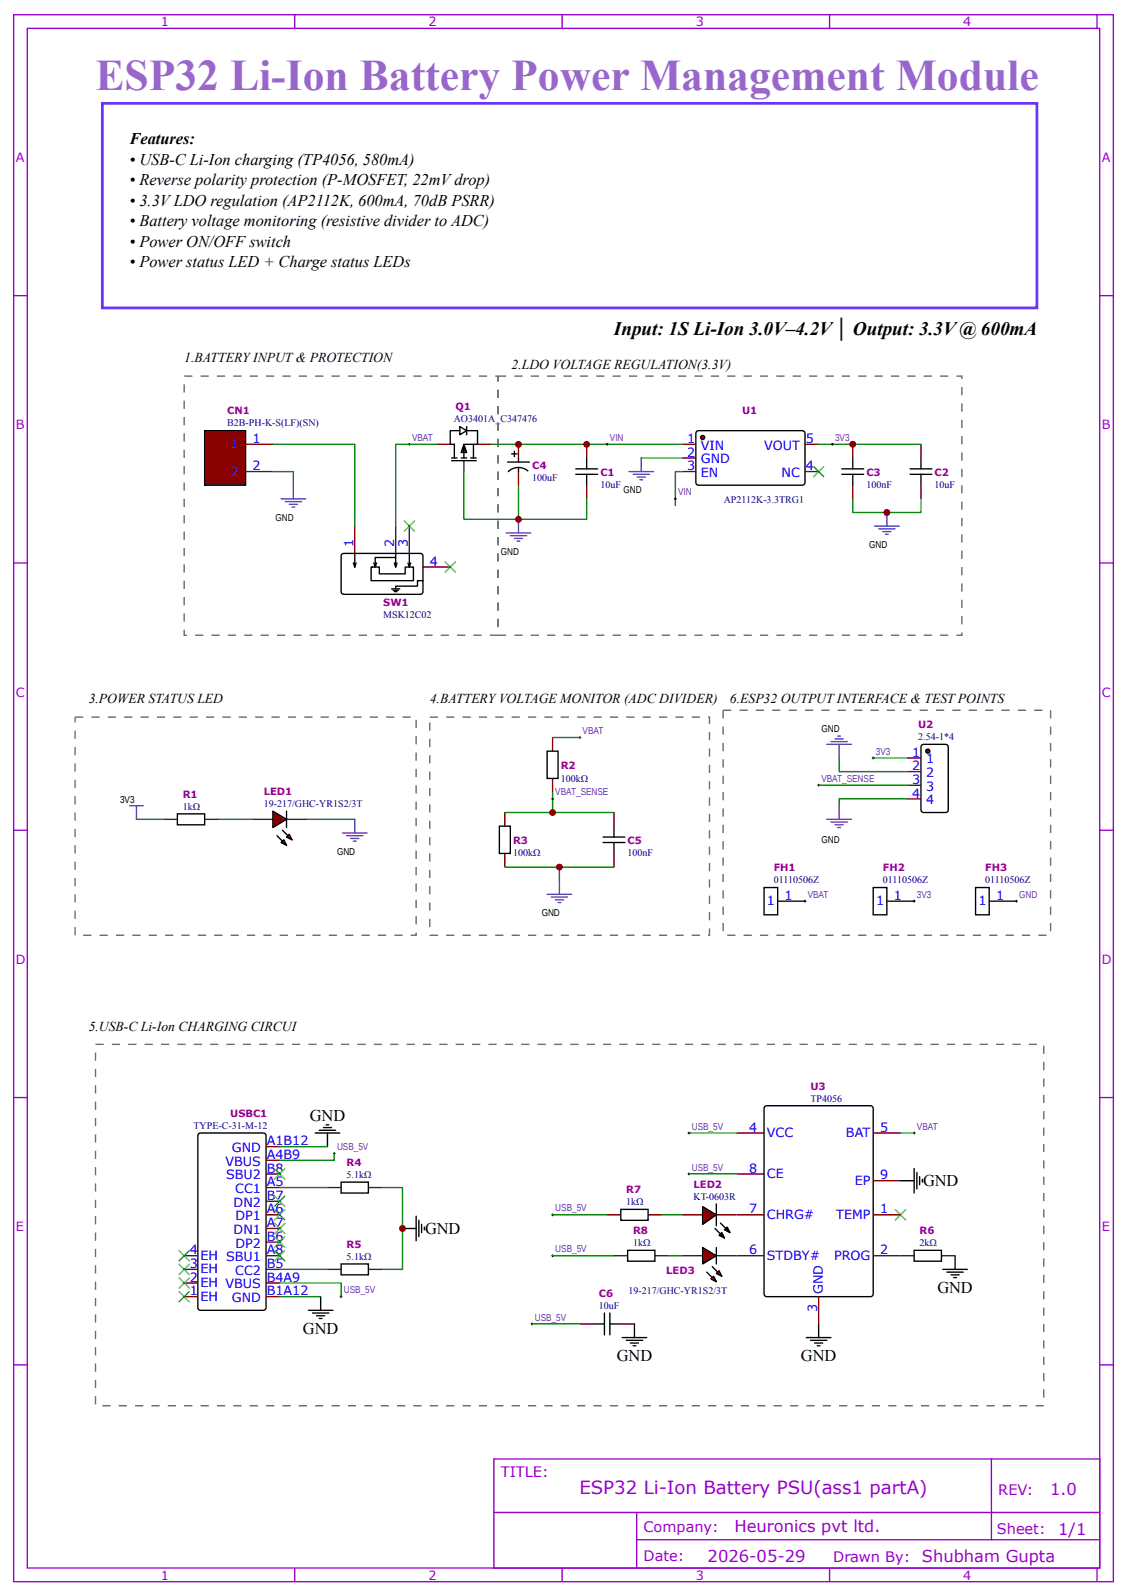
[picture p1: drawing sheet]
<svg xmlns="http://www.w3.org/2000/svg" width="219mm" height="310mm" viewBox="0 0 219 310" stroke-linecap="round" stroke-linejoin="round" font-family="sans-serif">
<g fill="none" stroke="#90c" stroke-width=".26">
<path d="M2.6 2.9h213.3v304h-213.3zM5.3 5.5h208v298.7h-208zM57.1 2.9v2.6M109 2.9v2.6M160.9 2.9v2.6M212.7 2.9v2.6M2.6 57.4h2.7M213.3 57.4h2.6M2.6 109.2h2.7M213.3 109.2h2.6M2.6 161.1h2.7M213.3 161.1h2.6"/>
<path d="M2.6 212.9h2.7M213.3 212.9h2.6M2.6 264.8h2.7M213.3 264.8h2.6M95.8 283.1h117.5v21.1h-117.5zM95.8 293.4h117.4M123.5 298.7h89.7M123.5 293.4v10.6M192.2 283.1l.1 15.6M57.1 304.2v2.7M109 304.2v2.7M160.9 304.2v2.7"/>
<path d="M212.7 304.2v2.7"/>
</g>
<path d="M90 86.2l.5 1.6h-1.1z" fill="#800" stroke="#000" stroke-width=".26"/>
<g fill="none" stroke="#000" stroke-width=".26">
<path d="M87.6 89.4h4.7M87.6 88.8h1M89.2 82.8l1.3 .8-1.3 .7zM89.2 83.6h-1.9v2.6h.8v2.6M89.4 88.8h1.1M90.5 83.6h2.1v2.6h-2.6v2.6M90.5 82.8v1.5M91.3 88.8h1M91.8 86.2v2.6M98.4 89.6h4.3M99.2 88.1h1.1M99.7 87.5v1.1"/>
<path d="M100.5 88.8v.8M100.5 90.7v.8M102.4 91.4a2.85 2.85 0 0 0-3.9 .2M111.7 91h4.2M111.7 92h4.2M113.8 88.8v2.2M113.8 92v2.1M163.2 91h4.3M163.2 92h4.3M165.4 88.8v2.2M165.4 92v2.1M176.5 91h4.2"/>
<path d="M176.5 92h4.2M178.6 88.8v2.2M178.6 92v2.1M34.4 157.9h5.3v2.1h-5.3z"/>
</g>
<g fill="none" stroke="#800" stroke-width=".26">
<path d="M84.7 86.2h2.6M90 89.4v2.1M92.6 86.2h2.6M100.5 86.2v2.6M100.5 91.5v2.6M113.8 86.2v2.6M113.8 94.1v2.7M165.4 86.2v2.6M165.4 94.1v2.7M178.6 86.2v2.6M178.6 94.1v2.7M31.7 159h2.7"/>
<path d="M39.7 159h2.6M48.9 159h4M55.6 159h3.9"/>
</g>
<path d="M52.9 157.4l2.7 1.6-2.7 1.5z" fill="#800" stroke="#000" stroke-width=".26"/>
<path d="M53.7 162.1l1.9 1.9M54.8 161.1l1.8 1.8" fill="none" stroke="#000" stroke-width=".26"/>
<g fill="#800" stroke="#000" stroke-width=".26">
<path d="M55.6 162.4l.5-.5 .5 1z"/>
<path d="M54.5 163.5l.5-.6 .6 1.1z"/>
</g>
<path d="M55.6 157.4v3.1" fill="none" stroke="#000" stroke-width=".26"/>
<path d="M39.7 83.6h7.9v10.5h-7.9z" fill="#800" stroke="#000" stroke-width=".26"/>
<path d="M47.6 86.2h5.3M47.6 91.5h5.3M150.8 174.8h5.3M172 174.8h5.3M191.8 174.8h5.3" fill="none" stroke="#800" stroke-width=".26"/>
<path d="M135.2 83.6h20.6l.3 .5-.1 9.8-.4 .2h-20.4l-.3-.5v-9.5zM148.2 172.2h2.6v5.3h-2.6zM169.3 172.2h2.7v5.3h-2.7zM189.2 172.2h2.6v5.3h-2.6z" fill="none" stroke="#000" stroke-width=".26"/>
<circle cx="136.3" cy="84.9" r=".4" fill="#800" stroke="#000" stroke-width=".26"/>
<path d="M132.3 86.2h2.6M132.3 88.8h2.6M132.3 91.5h2.6M156.1 86.2h2.6M156.1 91.5h2.6" fill="none" stroke="#800" stroke-width=".26"/>
<g fill="none" stroke="#639" stroke-width=".26">
<path d="M54.5 96.8h4.8M55.3 97.3h3.2M56.1 97.8h1.6M56.6 98.4h.5M56.9 94.1v2.7M122 91.5h4.7M122.8 92h3.1M123.6 92.6h1.5M124.1 93.1h.5M124.4 88.8v2.7M172 99.4v2.7M98.2 103.4h4.7"/>
<path d="M99 103.9h3.1M99.7 104.5h1.6M100.3 105h.5M100.5 100.8v2.6M169.6 102.1h4.8M170.4 102.6h3.2M171.2 103.1h1.6M171.7 103.7h.5M25.1 156.3h2.7M26.5 156.3v2.7M68.8 159v2.6M66.4 161.6h4.8"/>
<path d="M67.2 162.1h3.2M68 162.7h1.6M68.5 163.2h.6"/>
</g>
<path d="M90 91.5v9.3h23.8v-4M95.2 86.2h37.1M100.5 94.1v6.7M124.4 88.8h7.9M132.3 91.5h-1.3v6.6M158.7 86.2h19.9M165.4 96.8v2.6h13.2v-2.6M26.5 159h5.2M42.3 159h6.6M59.5 159h9.3" fill="none" stroke="#080" stroke-width=".26"/>
<g fill="#000" stroke="#000" stroke-width=".19">
<path d="M79.4 85.9v.6zM79.1 86.2h.5z"/>
<path d="M117.7 85.9v.6zM117.5 86.2h.5z"/>
<path d="M131 96.5v.5zM130.7 96.8h.5z"/>
<path d="M161.4 85.9v.6zM161.1 86.2h.6z"/>
<path d="M156.1 174.6v.5zM155.8 174.8h.6z"/>
<path d="M177.3 174.6v.5zM177 174.8h.5z"/>
<path d="M197.1 174.6v.5zM196.8 174.8h.6z"/>
</g>
<path d="M157.7 90.4l2.1 2.2zM159.8 90.4l-2.1 2.2z" fill="#000" stroke="#3c3" stroke-width=".26"/>
<path d="M178.7 144.7l.4-.3h4.3l.4 .3 .1 12.4-.3 .5h-4.5l-.4-.2z" fill="none" stroke="#000" stroke-width=".26"/>
<circle cx="179.9" cy="145.7" r=".4" fill="#800" stroke="#000" stroke-width=".26"/>
<g fill="none" stroke="#800" stroke-width=".26">
<path d="M68.8 102.1v5.3M76.7 102.1v5.3M79.4 102.1v5.3M82 110h5.3M97.9 157.6v2.7M107.2 143.1v2.6M107.2 151v2.7M119.1 157.6v2.7M175.9 147.1h2.7M175.9 149.7h2.7M175.9 152.3h2.7M175.9 155h2.7"/>
<path d="M97.9 165.6v2.6M119.1 165.6v2.6M142.9 219.8h5.3M169.3 219.8h5.3M51.6 235.7h2.6M51.6 227.8h2.6M51.6 222.5h2.6M51.6 225.1h2.6M51.6 230.4h2.6M51.6 233h2.6M51.6 238.3h2.6M63.5 230.4h2.6"/>
<path d="M71.4 230.4h2.7M117.7 235.7h2.7M125.7 235.7h2.6M142.9 235.7h5.3M142.9 227.8h5.3M169.3 235.7h5.3M169.3 229.1h5.3M35.7 243.6h2.7M35.7 246.3h2.7M35.7 248.9h2.7M35.7 251.6h2.7M51.6 243.6h2.6"/>
<path d="M51.6 241h2.6M51.6 246.3h2.6M51.6 248.9h2.6M51.6 251.6h2.6M63.5 246.3h2.6M71.4 246.3h2.7M119.1 243.6h2.6M127 243.6h2.6M142.9 243.6h5.3M158.7 251.6v5.3M169.3 243.6h8M182.6 243.6h2.6"/>
</g>
<g fill="#000" stroke="#000" stroke-width=".19">
<path d="M107.2 154.7v.6zM106.9 155h.5z"/>
<path d="M112.4 142.8v.6zM112.2 143.1h.5z"/>
<path d="M158.7 152.1v.5zM158.5 152.3h.5z"/>
<path d="M169.3 146.8v.5zM169.1 147.1h.5z"/>
</g>
<path d="M52.9 91.5h4v2.6M52.9 86.2h15.9v15.9M84.7 86.2h-8v15.9M97.9 157.6h21.2M107.2 153.7v3.9M158.7 152.3h17.2M162.7 147.1v2.6h13.2M169.3 147.1h6.6M175.9 155h-13.2v1.3M108.5 168.2v2.7" fill="none" stroke="#080" stroke-width=".26"/>
<g fill="none" stroke="#639" stroke-width=".26">
<path d="M160.3 144.4h4.8M160.3 159h4.8M161.1 143.9h3.2M161.1 159.5h3.2M161.9 143.4h1.6M162.5 142.8h.5M162.7 144.4v2.7M162.7 156.3v2.7M106.1 173.5h4.8M106.9 174h3.2M107.7 174.6h1.6M108.2 175.1h.5"/>
<path d="M108.5 170.9v2.6M161.9 160h1.6M162.5 160.5h.5"/>
</g>
<g fill="none" stroke="#000" stroke-width=".26">
<path d="M66.4 107.4h15.4l.2 .5-.1 7.1-.4 .3-15.1-.1-.3-.4v-6.9zM68.5 109.2l.3 .8M68.8 107.4v2.6M69.1 109.2l-.3 .8M72 110h1.6v1.3h5v-1.3h1.6v2.7h-8.2zM72.5 109.2l.3 .8M75.9 114.2h1.6M76.2 114.5h1.1M76.5 114.8h.5M76.5 109.2l.2 .8M76.7 108.2h-3.9v1.8l.2-.8M76.7 107.4v2.6"/>
<path d="M77 109.2l-.3 .8M79.1 109.2l.3 .8M79.4 107.4v2.6l.2-.8M82 112.7h-1v1h-4.3v.5M106.1 145.7h2.1v5.3h-2.1zM96.8 160.3h2.2v5.3h-2.2zM116.9 163.5h4.3M116.9 162.4h4.3M119.1 160.3v2.1M119.1 163.5v2.1M38.6 219.9l12.5-.1 .4 .3 .1 33.6-.3 .4-12.4 .1-.5-.2v-33.7zM148.4 214.6l20.4-.1 .5 .3v36.2l-.2 .5-20.4 .1-.5-.3v-36.2z"/>
<path d="M66.1 229.3h5.3v2.2h-5.3zM120.4 234.6h5.3v2.1h-5.3zM66.1 245.2h5.3v2.1h-5.3zM121.7 242.6h5.3v2.1h-5.3zM177.3 242.6h5.3v2.1h-5.3z"/>
</g>
<g fill="#000" stroke="#3c3" stroke-width=".26">
<path d="M78.3 101l2.1 2.1zM80.4 101l-2.1 2.1z"/>
<path d="M86.3 109l2.1 2.1zM88.4 109l-2.1 2.1z"/>
</g>
<g fill="#800" stroke="#000" stroke-width=".26">
<path d="M140.5 238.6l.5-.5 .6 1z"/>
<path d="M139.4 239.7l.6-.6 .5 1.1z"/>
</g>
<path d="M132.3 235.7h4M138.9 235.7h4" fill="none" stroke="#800" stroke-width=".26"/>
<path d="M138.6 238.3l1.9 1.9M138.9 233.6v4.2M139.7 237.3l1.9 1.8" fill="none" stroke="#000" stroke-width=".26"/>
<path d="M136.3 234.1l2.6 1.6-2.6 1.8z" fill="#800" stroke="#000" stroke-width=".26"/>
<path d="M132.3 243.6h4M138.9 243.6h4" fill="none" stroke="#800" stroke-width=".26"/>
<path d="M136.3 242l2.6 1.6-2.6 1.6z" fill="#800" stroke="#000" stroke-width=".26"/>
<path d="M137.1 246.8l1.8 1.9M138.1 245.7l1.9 1.9" fill="none" stroke="#000" stroke-width=".26"/>
<g fill="#800" stroke="#000" stroke-width=".26">
<path d="M139.4 246.5l.6 1.1-1.1-.5z"/>
<path d="M137.8 248.1l.6-.5 .5 1.1z"/>
</g>
<g fill="none" stroke="#000" stroke-width=".26">
<path d="M61.1 219.8h4.8M61.9 219.3h3.2M62.7 218.8h1.6M63.2 218.2h.6M63.5 219.8v2.7M78.1 238.3h2.6M80.7 236v4.7M81.2 236.7v3.2M81.8 237.5v1.6M82.3 238.1v.5M174.6 229.1h2.7M177.3 226.7v4.8"/>
<path d="M177.8 227.5v3.2M178.3 228.3v1.6M178.9 228.8v.5M59.8 254.2h4.8M60.6 254.7h3.2M61.4 255.3h1.6M61.9 255.8h.5M62.2 251.6v2.6M115.1 256.9h2.1M117.2 254.7v4.3M118.3 256.9h2.1M118.3 254.7v4.3"/>
<path d="M120.6 259.5h4.8M123 256.9v2.6M138.9 242v3.2M156.4 259.5h4.7M158.7 256.9v2.6M182.8 246.3h4.8M183.6 246.8h3.2M184.4 247.3h1.6M184.9 247.9h.6M185.2 243.6v2.7M121.4 260h3.2M122.2 260.6h1.6"/>
<path d="M122.8 261.1h.5M157.2 260h3.1M158 260.6h1.5M158.5 261.1h.5"/>
</g>
<path d="M112.4 256.9h2.7M120.4 256.9h2.6" fill="none" stroke="#800" stroke-width=".26"/>
<g fill="#000" stroke="#000" stroke-width=".19">
<path d="M133.6 219.6v.5zM133.3 219.8h.6z"/>
<path d="M177.3 219.6v.5zM177 219.8h.5z"/>
<path d="M64.8 223.5v.5zM64.6 223.8h.5z"/>
<path d="M107.2 235.4v.6zM106.9 235.7h.5z"/>
<path d="M133.6 227.5v.5zM133.3 227.8h.6z"/>
<path d="M66.1 251.3v.5zM65.9 251.6h.5z"/>
<path d="M103.2 256.6v.5zM102.9 256.9h.6z"/>
<path d="M107.2 243.4v.5zM106.9 243.6h.5z"/>
</g>
<g fill="none" stroke="#080" stroke-width=".26">
<path d="M107.2 143.1h5.2M97.9 168.2h21.2M133.6 219.8h9.3M174.6 219.8h2.7M54.2 222.5h9.3M54.2 230.4h9.3M64.8 223.8v1.3h-10.6M74.1 230.4h4v15.9h-4M107.2 235.7h10.5M128.3 235.7h4M133.6 227.8h9.3M54.2 248.9h11.9v2.7"/>
<path d="M54.2 251.6h8M54.2 246.3h9.3M103.2 256.9h9.2M107.2 243.6h11.9M129.6 243.6h2.7"/>
</g>
<g fill="#000" stroke="#3c3" stroke-width=".26">
<path d="M53.2 232l2.1 2.1zM55.3 232l-2.1 2.1z"/>
<path d="M53.2 234.6l2.1 2.1zM55.3 234.6l-2.1 2.1z"/>
<path d="M53.2 237.3l2.1 2.1zM53.2 239.4l2.1-2.1z"/>
<path d="M53.2 239.9l2.1 2.1zM55.3 239.9l-2.1 2.1z"/>
<path d="M53.2 226.7l2.1 2.1zM55.3 226.7l-2.1 2.1z"/>
<path d="M173.6 234.6l2.1 2.1zM175.7 234.6l-2.1 2.1z"/>
<path d="M34.7 242.6l2.1 2.1zM36.8 242.6l-2.1 2.1z"/>
<path d="M34.7 245.2l2.1 2.1zM36.8 245.2l-2.1 2.1z"/>
<path d="M34.7 247.9l2.1 2.1zM36.8 247.9l-2.1 2.1z"/>
<path d="M34.7 250.5l2.1 2.1zM36.8 250.5l-2.1 2.1z"/>
<path d="M53.2 242.6l2.1 2.1zM55.3 242.6l-2.1 2.1z"/>
</g>
<path d="M35.7 73h60.9v50.2h-60.9zM96.6 73h89.9v50.2h-89.9zM14.6 139.1h66.1v42.4h-66.1zM83.3 139.1h54.3v42.4h-54.3zM140.2 137.8h63.5v43.7h-63.5zM18.5 202.6h183.9v70.1h-183.9z" fill="none" stroke="#666" stroke-width=".26" stroke-dasharray="1.6 1.6" stroke-linecap="butt"/>
<path d="M19.8 20.1h181.3v39.6h-181.3z" fill="none" stroke="#63f" stroke-width=".53"/>
<g fill="#c00">
<circle cx="100.5" cy="86.2" r=".66"/>
<circle cx="113.8" cy="86.2" r=".66"/>
<circle cx="165.4" cy="86.2" r=".66"/>
<circle cx="172" cy="99.4" r=".66"/>
<circle cx="100.5" cy="100.8" r=".66"/>
<circle cx="107.2" cy="157.6" r=".66"/>
<circle cx="78.1" cy="238.3" r=".66"/>
<circle cx="108.5" cy="168.2" r=".66"/>
</g>
<text font-size="8.5" fill="#96c" x="18.5" y="17.4">ESP32 Li-Ion Battery Power Management Module</text>
<text font-size="3.7" x="119.1" y="65">Input: 1S Li-Ion 3.0V–4.2V│ Output: 3.3V @ 600mA</text>
<text font-size="3.5" fill="#90c" x="112.3" y="289.8">ESP32 Li-Ion Battery PSU(ass1 partA)</text>
<g font-size="3.2">
<text x="25.1" y="28">Features:</text>
<text x="25.1" y="32">• USB-C Li-Ion charging (TP4056, 580mA)</text>
<text x="25.1" y="35.9">• Reverse polarity protection (P-MOSFET, 22mV drop)</text>
<text x="25.1" y="39.9">• 3.3V LDO regulation (AP2112K, 600mA, 70dB PSRR)</text>
<text x="25.1" y="43.9">• Battery voltage monitoring (resistive divider to ADC)</text>
<text x="25.1" y="47.8">• Power ON/OFF switch</text>
<text x="25.1" y="51.8">• Power status LED + Charge status LEDs</text>
<text x="60.1" y="217.4">GND</text>
<text x="179" y="230.1">GND</text>
<text x="82.4" y="239.4">GND</text>
<text x="181.8" y="250.8">GND</text>
<text x="58.7" y="258.8">GND</text>
<text x="119.6" y="264">GND</text>
<text x="155.3" y="264">GND</text>
</g>
<g font-size="3.2" fill="#90c">
<text x="203.6" y="290">1.0</text>
<text x="142.4" y="297.2">Heuronics pvt ltd.</text>
<text x="205.2" y="297.7">1/1</text>
<text x="137.2" y="303">2026-05-29</text>
<text x="178.8" y="303">Shubham Gupta</text>
</g>
<g font-size="2.8" fill="#90c">
<text x="97.1" y="286.5">TITLE:</text>
<text x="193.6" y="290">REV:</text>
<text x="124.8" y="297.1">Company:</text>
<text x="193.3" y="297.6">Sheet:</text>
<text x="124.8" y="302.9">Date:</text>
<text x="161.6" y="303">Drawn By:</text>
</g>
<g font-size="2.6">
<text x="35.7" y="70.3">1.BATTERY INPUT &amp; PROTECTION</text>
<text x="99.2" y="71.6">2.LDO VOLTAGE REGULATION(3.3V)</text>
<text x="17.2" y="136.5">3.POWER STATUS LED</text>
<text x="83.3" y="136.5">4.BATTERY VOLTAGE MONITOR (ADC DIVIDER)</text>
<text x="141.6" y="136.5">6.ESP32 OUTPUT INTERFACE &amp; TEST POINTS</text>
<text x="17.2" y="200">5.USB-C Li-Ion CHARGING CIRCUI</text>
</g>
<g font-size="2.5" fill="#90c">
<text x="31.2" y="5.1">1</text>
<text x="83.1" y="5.1">2</text>
<text x="134.9" y="5.1">3</text>
<text x="186.8" y="5.1">4</text>
<text x="3" y="31.4">A</text>
<text x="213.7" y="31.4">A</text>
<text x="3" y="83.3">B</text>
<text x="213.7" y="83.3">B</text>
<text x="3" y="135.1">C</text>
<text x="213.7" y="135.1">C</text>
<text x="3" y="187">D</text>
<text x="213.7" y="187">D</text>
<text x="3" y="238.9">E</text>
<text x="213.7" y="238.9">E</text>
<text x="31.2" y="306.5">1</text>
<text x="83.1" y="306.5">2</text>
<text x="134.9" y="306.5">3</text>
<text x="186.8" y="306.5">4</text>
</g>
<g font-size="2.5" fill="#00f">
<text x="44.7" y="87">1</text>
<text x="48.9" y="85.9">1</text>
<text x="133.2" y="85.9">1</text>
<text x="133.2" y="88.6">2</text>
<text x="135.9" y="87.3">VIN</text>
<text x="135.9" y="89.9">GND</text>
<text x="148.2" y="87.3">VOUT</text>
<text x="156.2" y="85.9">5</text>
<text x="44.7" y="92.3">2</text>
<text x="48.9" y="91.2">2</text>
<text x="133.2" y="91.2">3</text>
<text x="135.9" y="92.6">EN</text>
<text x="151.6" y="92.6">NC</text>
<text x="156.2" y="91.2">4</text>
<text x="68.5" y="106" transform="rotate(-90 68.5 106)">1</text>
<text x="76.5" y="106" transform="rotate(-90 76.5 106)">2</text>
<text x="79.1" y="106" transform="rotate(-90 79.1 106)">3</text>
<text x="83.3" y="109.7">4</text>
<text x="176.9" y="146.8">1</text>
<text x="176.9" y="149.4">2</text>
<text x="179.6" y="148.1">1</text>
<text x="176.9" y="152.1">3</text>
<text x="176.9" y="154.7">4</text>
<text x="179.6" y="150.8">2</text>
<text x="179.6" y="153.4">3</text>
<text x="179.6" y="156.1">4</text>
<text x="148.7" y="175.6">1</text>
<text x="152.1" y="174.6">1</text>
<text x="169.9" y="175.6">1</text>
<text x="173.3" y="174.6">1</text>
<text x="189.7" y="175.6">1</text>
<text x="193.1" y="174.6">1</text>
<text x="145.3" y="219.6">4</text>
<text x="148.7" y="220.6">VCC</text>
<text x="164" y="220.6">BAT</text>
<text x="170.7" y="219.6">5</text>
<text x="43.7" y="226.2">VBUS</text>
<text x="45" y="223.5">GND</text>
<text x="51.7" y="222.2">A1B12</text>
<text x="51.7" y="224.8">A4B9</text>
<text x="51.7" y="227.5">B8</text>
<text x="145.3" y="227.5">8</text>
<text x="43.9" y="228.8">SBU2</text>
<text x="45.6" y="231.5">CC1</text>
<text x="51.7" y="230.1">A5</text>
<text x="51.7" y="232.8">B7</text>
<text x="148.7" y="228.5">CE</text>
<text x="165.8" y="229.9">EP</text>
<text x="170.7" y="228.8">9</text>
<text x="45.3" y="234.1">DN2</text>
<text x="45.3" y="239.4">DN1</text>
<text x="45.7" y="236.7">DP1</text>
<text x="51.7" y="235.4">A6</text>
<text x="51.7" y="238.1">A7</text>
<text x="145.3" y="235.4">7</text>
<text x="148.7" y="236.5">CHRG#</text>
<text x="162.2" y="236.5">TEMP</text>
<text x="170.7" y="235.4">1</text>
<text x="36.8" y="243.4">4</text>
<text x="38.9" y="244.4">EH SBU1</text>
<text x="45.7" y="242">DP2</text>
<text x="51.7" y="240.7">B6</text>
<text x="51.7" y="243.4">A8</text>
<text x="145.3" y="243.4">6</text>
<text x="148.7" y="244.4">STDBY#</text>
<text x="161.7" y="244.4">PROG</text>
<text x="170.7" y="243.4">2</text>
<text x="36.8" y="246">3</text>
<text x="36.8" y="248.7">2</text>
<text x="36.8" y="251.3">1</text>
<text x="38.9" y="247.1">EH</text>
<text x="38.9" y="249.7">EH VBUS</text>
<text x="45.6" y="247.3">CC2</text>
<text x="51.7" y="246">B5</text>
<text x="51.7" y="248.7">B4A9</text>
<text x="51.7" y="251.3">B1A12</text>
<text x="159.5" y="251" transform="rotate(-90 159.5 251)">GND</text>
<text x="38.9" y="252.4">EH</text>
<text x="45" y="252.6">GND</text>
<text x="158.5" y="254.5" transform="rotate(-90 158.5 254.5)">3</text>
</g>
<g font-size="1.9" fill="#000080">
<text x="44.1" y="82.7">B2B-PH-K-S(LF)(SN)</text>
<text x="88" y="81.9">AO3401A_C347476</text>
<text x="103.2" y="93.4">100uF</text>
<text x="116.4" y="94.7">10uF</text>
<text x="168" y="94.7">100nF</text>
<text x="181.2" y="94.7">10uF</text>
<text x="140.3" y="97.7">AP2112K-3.3TRG1</text>
<text x="74.3" y="119.9">MSK12C02</text>
<text x="178.1" y="143.5">2.54-1*4</text>
<text x="108.7" y="151.6">100kΩ</text>
<text x="35.4" y="157.1">1kΩ</text>
<text x="51.1" y="156.6">19-217/GHC-YR1S2/3T</text>
<text x="99.5" y="166.2">100kΩ</text>
<text x="121.7" y="166.2">100nF</text>
<text x="150" y="171.3">01110506Z</text>
<text x="171.2" y="171.3">01110506Z</text>
<text x="191.1" y="171.3">01110506Z</text>
<text x="157.2" y="213.7">TP4056</text>
<text x="37.5" y="219">TYPE-C-31-M-12</text>
<text x="67.2" y="228.5">5.1kΩ</text>
<text x="121.4" y="233.8">1kΩ</text>
<text x="134.5" y="232.8">KT-0603R</text>
<text x="67.2" y="244.4">5.1kΩ</text>
<text x="122.8" y="241.8">1kΩ</text>
<text x="178.3" y="241.8">2kΩ</text>
<text x="121.9" y="251.1">19-217/GHC-YR1S2/3T</text>
<text x="116.2" y="253.9">10uF</text>
</g>
<g font-size="1.9" fill="#909">
<text x="44.1" y="80.3">CN1</text>
<text x="88.3" y="79.6">Q1</text>
<text x="143.9" y="80.3">U1</text>
<text x="103.2" y="91">C4</text>
<text x="116.4" y="92.3">C1</text>
<text x="168" y="92.3">C3</text>
<text x="181.2" y="92.3">C2</text>
<text x="74.3" y="117.6">SW1</text>
<text x="178.1" y="141.1">U2</text>
<text x="108.7" y="149.3">R2</text>
<text x="35.4" y="154.7">R1</text>
<text x="51.1" y="154.2">LED1</text>
<text x="99.5" y="163.8">R3</text>
<text x="121.7" y="163.8">C5</text>
<text x="150" y="168.9">FH1</text>
<text x="171.2" y="168.9">FH2</text>
<text x="191.1" y="168.9">FH3</text>
<text x="157.2" y="211.4">U3</text>
<text x="44.6" y="216.7">USBC1</text>
<text x="67.2" y="226.2">R4</text>
<text x="121.4" y="231.5">R7</text>
<text x="134.5" y="230.4">LED2</text>
<text x="122.8" y="239.4">R8</text>
<text x="178.3" y="239.4">R6</text>
<text x="67.2" y="242.1">R5</text>
<text x="116.2" y="251.6">C6</text>
<text x="129.2" y="247.2">LED3</text>
</g>
<g font-size="1.9" fill="#639">
<text x="79.9" y="85.5">VBAT</text>
<text x="118.3" y="85.5">VIN</text>
<text x="161.9" y="85.5">3V3</text>
<text x="131.5" y="96.1">VIN</text>
<text x="113" y="142.4">VBAT</text>
<text x="169.9" y="146.4">3V3</text>
<text x="107.7" y="154.3">VBAT_SENSE</text>
<text x="159.3" y="151.7">VBAT_SENSE</text>
<text x="156.6" y="174.2">VBAT</text>
<text x="177.8" y="174.2">3V3</text>
<text x="197.6" y="174.2">GND</text>
<text x="134.1" y="219.2">USB_5V</text>
<text x="177.8" y="219.2">VBAT</text>
<text x="65.4" y="223.1">USB_5V</text>
<text x="134.1" y="227.1">USB_5V</text>
<text x="107.7" y="235">USB_5V</text>
<text x="107.7" y="243">USB_5V</text>
<text x="66.7" y="250.9">USB_5V</text>
<text x="103.7" y="256.2">USB_5V</text>
</g>
<g font-size="1.9">
<text x="120.9" y="95.7">GND</text>
<text x="53.4" y="101">GND</text>
<text x="97.1" y="107.6">GND</text>
<text x="168.5" y="106.3">GND</text>
<text x="159.3" y="142">GND</text>
<text x="23.3" y="155.8">3V3</text>
<text x="65.4" y="165.8">GND</text>
<text x="159.3" y="163.5">GND</text>
<text x="105" y="177.7">GND</text>
</g>
</svg>
